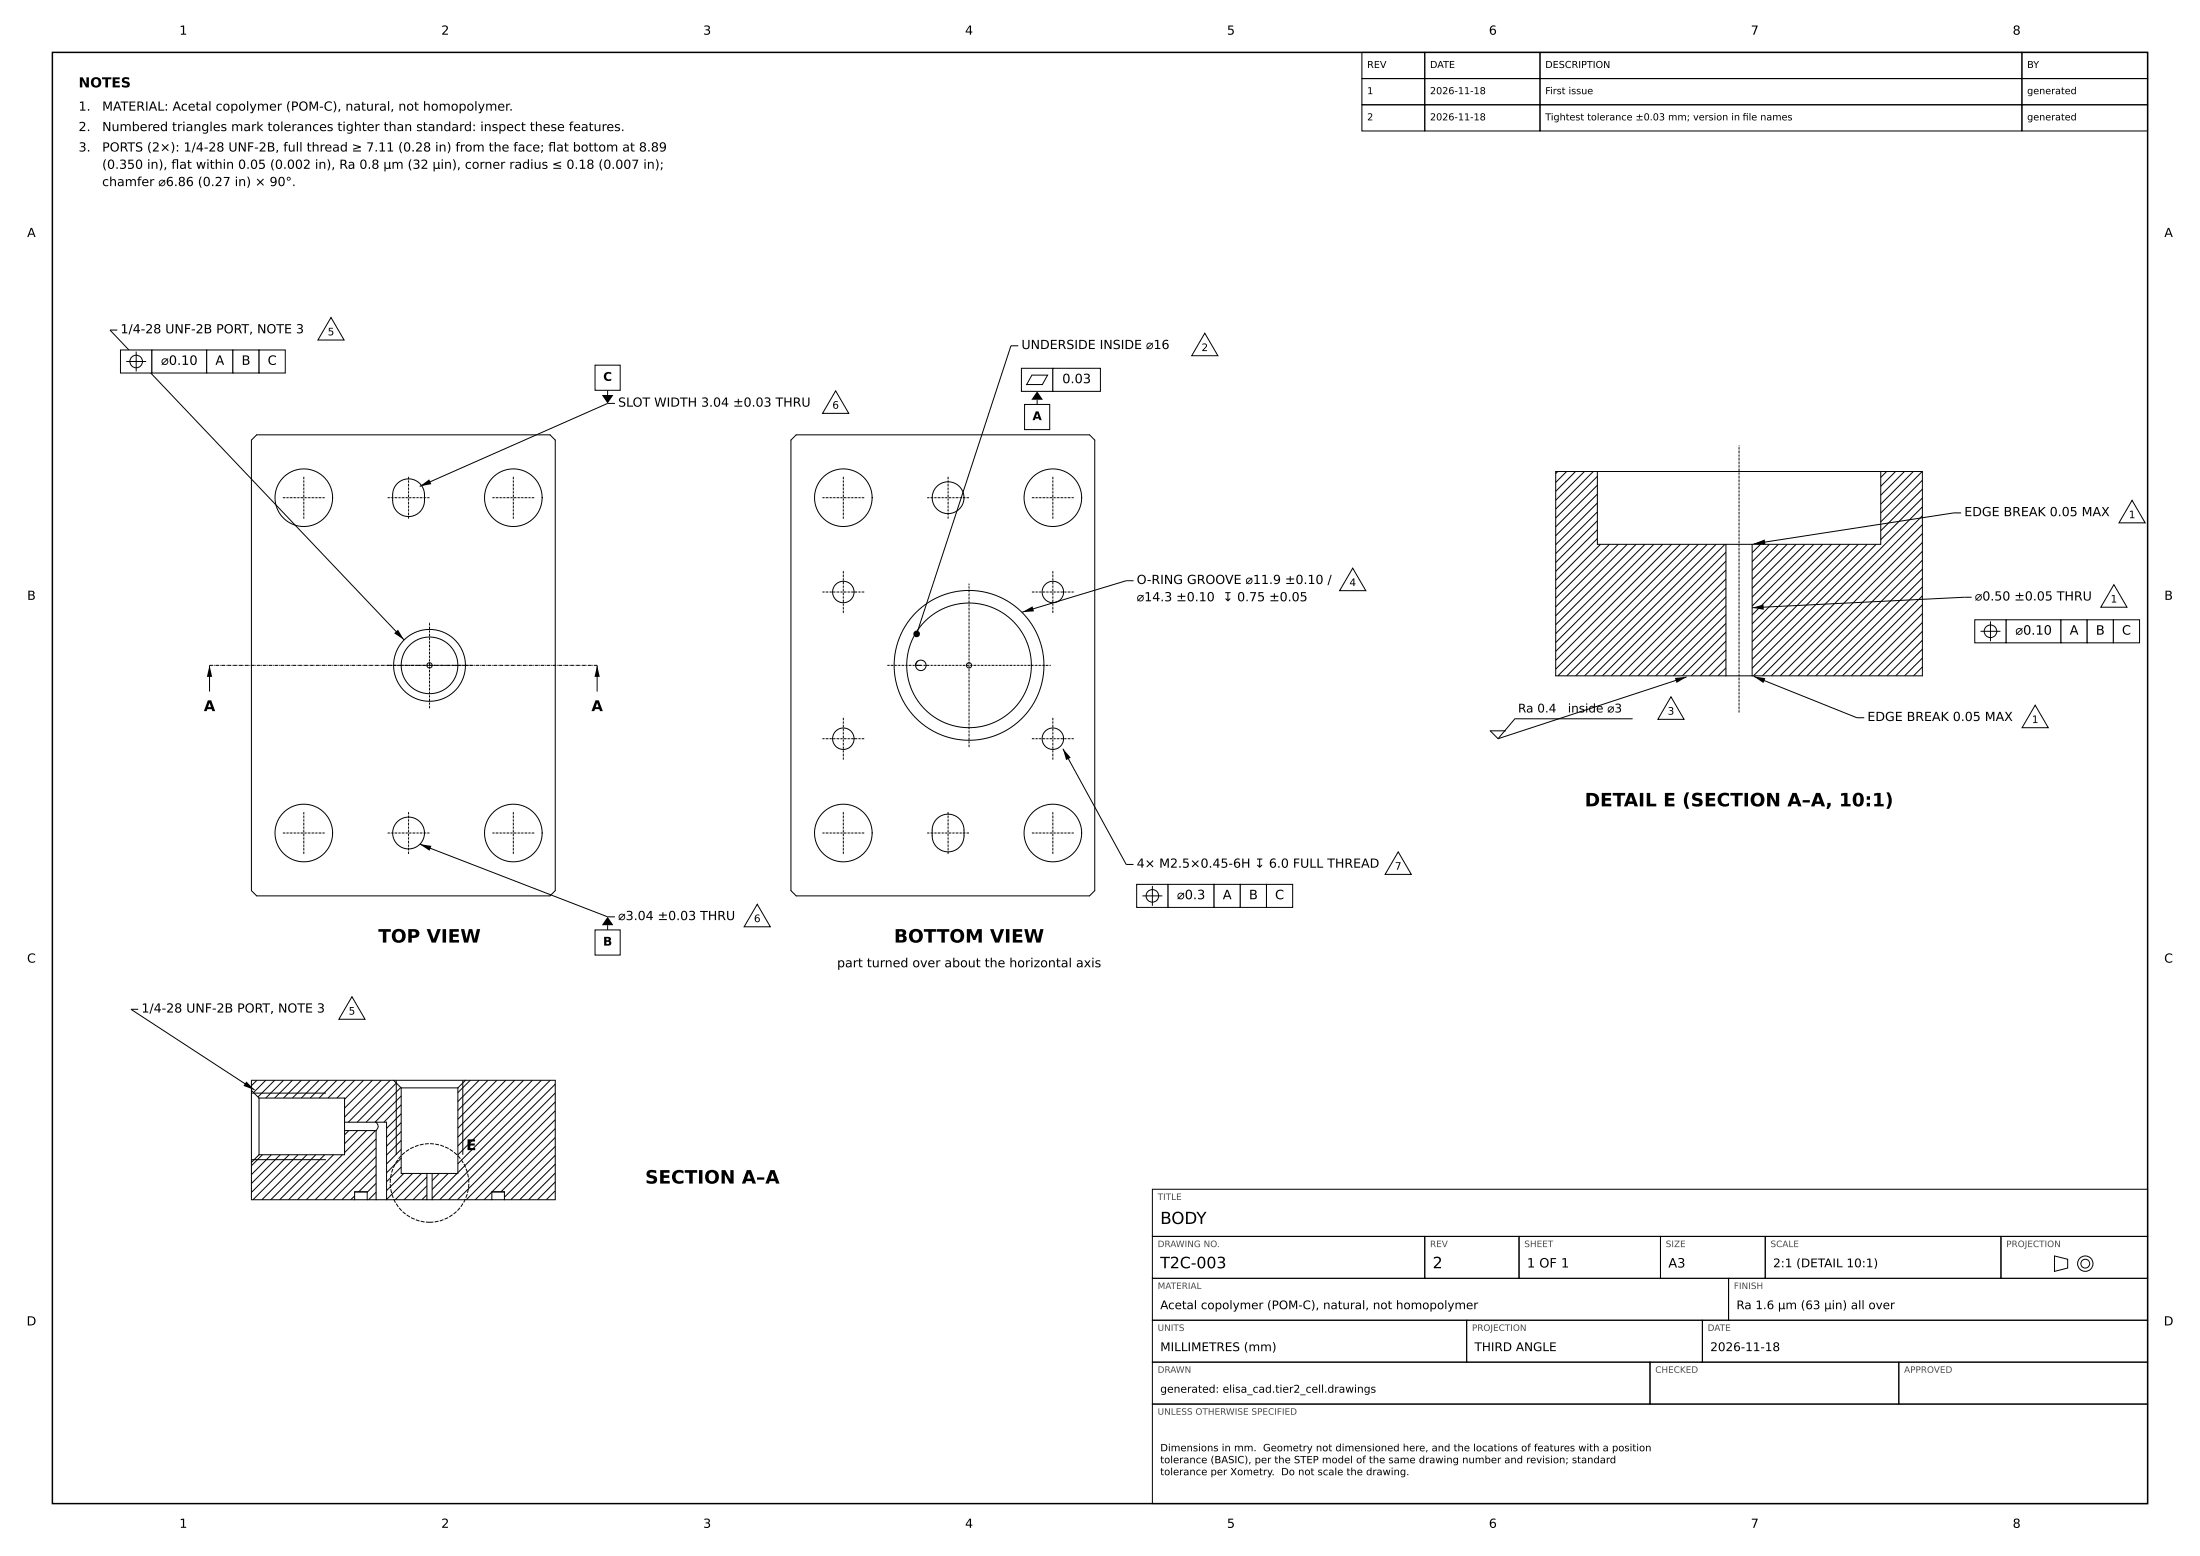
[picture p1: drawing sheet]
<svg xmlns="http://www.w3.org/2000/svg" width="420mm" height="297mm" viewBox="0 0 420 297" stroke-linecap="round" stroke-linejoin="round" font-family="sans-serif">
<path d="M10 10h400v277h-400z" fill="none" stroke="#000" stroke-width=".28"/>
<g fill="none" stroke="#000" stroke-width=".19">
<path d="M260 10h12v5h-12zM260 15h12v5h-12zM272 10h22v5h-22zM272 15h22v5h-22zM294 10h92v5h-92zM294 15h92v5h-92zM386 10h24v5h-24zM386 15h24v5h-24zM260 20h12v5h-12zM272 20h22v5h-22zM294 20h92v5h-92zM386 20h24v5h-24z"/>
<path d="M22.4 63h-1.4l56.1 59.1M116 74.5v.9M117.4 77h-1.4l-35.9 15.8M194.4 66h-1.4l-18 55M198 76.3v.9M49 83h56l1 1v86l-1 1h-56l-1-1v-86zM75.8 92.4a3 3 0 0 1 3.3-.8 3 3 0 0 1 1.9 2.8 3.4 3.4 0 0 1-1.7 3.9 3 3 0 0 1-4.3-2.7l.1-1.9 .2-.7zM151 84l1-1h56l1 1v86l-1 1h-56l-1-1zM297.4 90l-.4 .4M299.1 90l-2.1 2.1M300.8 90l-3.8 3.8M302.5 90l-5.5 5.5"/>
<path d="M304.2 90l-7.2 7.2M304.9 90h54.2M304.9 99.4l-7.9 8M304.9 97.7l-7.9 8M304.9 96l-7.9 8M304.9 94.3l-7.9 8M304.9 92.6l-7.9 8M304.9 90.9l-7.9 8M304.9 90h-7.9v39h32.5M304.9 90v13.9h24.6M359.1 90h7.9v39h-32.5M359.1 90v13.9h-24.6"/>
<path d="M360.2 90l-1.1 1.1M361.9 90l-2.8 2.8M363.6 90l-4.5 4.5M365.3 90l-6.2 6.2M367 90l-7.9 7.9M367 98.5l-30.5 30.5M367 96.8l-32.2 32.2M367 95.1l-7.9 7.9M367 93.4l-7.9 7.9M367 91.7l-7.9 7.9M374.4 97.9h-1.4l-38.2 5.9M216.4 110.8h-1.4l-19.8 6"/>
<path d="M304.9 102.8l-7.9 8M304.9 101.1l-7.9 8M305.6 103.9l-8.6 8.6M307.2 103.9l-10.2 10.2M308.9 103.9l-11.9 11.9M310.6 103.9l-13.6 13.6M312.3 103.9l-15.3 15.3M314 103.9l-17 17M315.7 103.9l-18.7 18.7M317.4 103.9l-20.4 20.4M319.1 103.9l-22.1 22.1M320.8 103.9l-23.8 23.8"/>
<path d="M322.5 103.9l-25.1 25.1M324.2 103.9l-25.1 25.1M325.9 103.9l-25.1 25.1M327.6 103.9l-25.1 25.1M329.3 103.9l-25.1 25.1M329.5 103.9h5M329.5 119l-10 10M329.5 117.3l-11.7 11.7M329.5 115.6l-13.4 13.4M329.5 113.9l-15.1 15.1M329.5 112.2l-16.8 16.8M329.5 110.5l-18.5 18.5"/>
<path d="M329.5 108.8l-20.2 20.2M329.5 107.1l-21.9 21.9M329.5 105.4l-23.6 23.6M329.5 103.9v25.1M334.5 103.9v25.1M336.1 103.9l-1.6 1.6M337.8 103.9l-3.3 3.3M339.5 103.9l-5 5M341.2 103.9l-6.7 6.7M342.9 103.9l-8.4 8.4M344.6 103.9l-10.1 10.1M346.3 103.9l-11.8 11.8"/>
<path d="M348 103.9l-13.5 13.5M349.7 103.9l-15.2 15.2M351.4 103.9l-16.9 16.9M353.1 103.9l-18.6 18.6M354.8 103.9l-20.3 20.3M356.5 103.9l-22 22M358.2 103.9l-23.7 23.7M367 118.8l-10.2 10.2M367 117.1l-11.9 11.9M367 115.4l-13.6 13.6M367 113.7l-15.3 15.3M367 112l-17 17"/>
<path d="M367 110.3l-18.7 18.7M367 108.6l-20.4 20.4M367 106.9l-22.1 22.1M367 105.2l-23.8 23.8M367 103.5l-25.5 25.5M367 101.8l-27.2 27.2M367 100.2l-28.8 28.8M376.4 114l-41.9 2M40 127v5M114 127v5M175.2 126.2l-.3 .4-.1 .4h1M284.5 139.5h3"/>
<path d="M322 129.2l-36 11.8M329.5 129h5M329.5 127.5l-1.5 1.5M329.5 125.8l-3.2 3.2M329.5 124.1l-4.9 4.9M329.5 122.4l-6.6 6.6M329.5 120.7l-8.3 8.3M334.8 129.1l19.7 7.9h1.4M367 127.3l-1.7 1.7M367 125.6l-3.4 3.4M367 123.9l-5.1 5.1M367 122.2l-6.8 6.8"/>
<path d="M367 120.5l-8.5 8.5M178.8 156.4a3 3 0 0 1 3.3-.8 3 3 0 0 1 1.9 2.8 3.4 3.4 0 0 1-1.7 3.9 3 3 0 0 1-4.3-2.7l.1-1.9 .2-.7zM202.9 142.9l12.1 22.1h1.4M80.1 161.1l35.9 13.9h1.4M116 176.6v.9M26.4 192.6h-1.4l23.6 15.5M48 208.1v13.8M48 208.1l1.5 1.5M48 208.7h14.2M49 206.2l-1 1M49.5 209.6v10.8M49.5 209.6h16.3v4.6"/>
<path d="M50.7 206.2l-2.3 2.3M52.4 206.2l-3.2 3.2M54.1 206.2l-3.4 3.4M55.8 206.2l-3.4 3.4M57.5 206.2l-3.4 3.4M59.2 206.2l-3.4 3.4M60.9 206.2l-3.4 3.4M62.6 206.2l-3.4 3.4M64.3 206.2l-3.4 3.4M65.8 214.2v1.6M65.8 214.2h8v14.8M65.8 215.8v4.6h-16.3"/>
<path d="M65.8 215.8h6M66 206.2l-3.4 3.4M66.6 215.8l-.8 .8M67.7 206.2l-3.4 3.4M68.3 215.8l-2.5 2.5M69.4 206.2l-3.6 3.6M70 215.8l-4.2 4.2M71.1 206.2l-5.3 5.3M71.7 215.8l-13.2 13.2M71.8 214.2a1 1 0 0 1 0 1.6M71.8 219.1l-9.9 9.9M71.8 217.4l-11.6 11.6"/>
<path d="M71.8 215.8v13.2M72.8 206.2l-7 7M74.5 206.2l-8 8M75.1 206.2h13.8M75.1 206.2h-27.1v1.9M75.1 206.2l1.5 1.5M75.7 206.2v14.2M75.7 206.7l-7.5 7.5M76.5 207.6l-6.6 6.6M76.6 207.7h10.8M76.6 219.4l-2.8 2.8M76.6 217.7l-2.8 2.8"/>
<path d="M76.6 216l-2.8 2.8M76.6 214.3l-2.8 2.8M76.6 212.6l-2.8 2.8M76.6 210.9l-3.3 3.3M76.6 209.2l-5 5M76.6 207.7v16.3h4.9M87.4 207.7v16.3h-4.9M88.4 206.2v14.2M88.9 206.2h17.1v22.8h-9.7M88.9 206.2l-1.5 1.5M89.8 206.2l-2.4 2.4M91.5 206.2l-4.1 4.1"/>
<path d="M93.2 206.2l-5.8 5.8M94.9 206.2l-7.5 7.4M96.6 206.2l-9.2 9.1M98.3 206.2l-10.9 10.8M100 206.2l-12.6 12.5M101.6 206.2l-14.2 14.2M103.3 206.2l-15.9 15.9M105 206.2l-17.6 17.6M106 218.8l-9.7 9.7M106 217.1l-10.4 10.4M106 215.4l-13.6 13.6M106 213.7l-15.3 15.3"/>
<path d="M106 212l-17 17M106 210.3l-18.7 18.7M106 208.6l-20.4 20.4M106 206.9l-22.1 22.1M48 221.9v7.1h19.7M48 221.4h14.2M49.5 220.4l-1.5 1.5M50.1 220.4l-2.1 2.1M51.8 220.4l-3.8 3.8M53.5 220.4l-5.5 5.5M55.2 220.4l-7.2 7.2M56.9 220.4l-8.6 8.6"/>
<path d="M58.6 220.4l-8.6 8.6M60.3 220.4l-8.6 8.6M62 220.4l-8.6 8.6M63.7 220.4l-8.6 8.6M65.4 220.4l-8.6 8.6M67.7 227.5h2.4M67.7 229h2.4M67.7 228.3l-.7 .7M67.7 227.5v1.5M70.1 229h1.7M70.1 227.5v1.5M71.8 229h2"/>
<path d="M71.8 227.6l-1.4 1.4M71.8 225.9l-1.7 1.7M71.8 224.2l-3.3 3.3M71.8 222.5l-6.5 6.5M71.8 220.8l-8.2 8.2M73.8 229h7.7M76.6 222.8l-2.8 2.8M76.6 221.1l-2.8 2.8M77.1 224l-3.3 3.3M78.8 224l-5 5M80.5 224l-5 5M81.5 229h1"/>
<path d="M81.5 224h1M81.5 228l-1 1M81.5 226.3l-2.7 2.7M81.5 224.7l-4.3 4.3M81.5 224v5M82.5 229h11.4M82.5 224v5M83.9 224l-1.4 1.3M85.6 224l-3.1 3M87.3 224l-4.8 4.7M93.9 227.5h2.4M93.9 229h2.4"/>
<path d="M93.9 227.5v1.5M96.3 227.5v1.5M106 227.3l-1.7 1.7M106 225.6l-3.4 3.4M106 223.9l-5.1 5.1M106 222.2l-6.8 6.8M106 220.5l-8.5 8.5M220 227h190v9h-190zM220 236h52v8h-52zM272 236h18v8h-18zM290 236h27v8h-27zM317 236h20v8h-20z"/>
<path d="M337 236h45v8h-45zM382 236h28v8h-28zM392.2 239.7l2.5 .7v1.6l-2.5 .7zM220 244h110v8h-110zM220 252h60v8h-60zM280 252h45v8h-45zM325 252h85v8h-85zM330 244h80v8h-80zM220 260h95v8h-95zM220 268h190v19h-190zM315 260h47.5v8h-47.5zM362.5 260h47.5v8h-47.5z"/>
<circle cx="58" cy="95" r="5.5"/>
<circle cx="98" cy="95" r="5.5"/>
<circle cx="161" cy="95" r="5.5"/>
<circle cx="181" cy="95" r="3"/>
<circle cx="201" cy="95" r="5.5"/>
<circle cx="161" cy="113" r="2.05"/>
<circle cx="201" cy="113" r="2.05"/>
<circle cx="82" cy="127" r="6.9"/>
<circle cx="82" cy="127" r="5.4"/>
<circle cx="82" cy="127" r=".5"/>
<circle cx="175.8" cy="127" r="1"/>
<circle cx="185" cy="127" r="11.9"/>
<circle cx="185" cy="127" r="14.3"/>
<circle cx="185" cy="127" r=".5"/>
<circle cx="58" cy="159" r="5.5"/>
<circle cx="78" cy="159" r="3"/>
<circle cx="98" cy="159" r="5.5"/>
<circle cx="161" cy="141" r="2.05"/>
<circle cx="161" cy="159" r="5.5"/>
<circle cx="201" cy="159" r="5.5"/>
<circle cx="201" cy="141" r="2.05"/>
<circle cx="398.1" cy="241.2" r="1.47"/>
<circle cx="398.1" cy="241.2" r=".84"/>
</g>
<g fill="none" stroke="#000" stroke-width=".19" stroke-dasharray=".4 .1 .1 .1" stroke-linecap="butt">
<path d="M54 95h8M58 99v-8M74 95h8M78 99v-8M94 95h8M98 99v-8M157 95h8M161 99v-8M177 95h8M181 99v-8M197 95h8M201 99v-8"/>
<path d="M157 113h8M161 117v-8M197 113h8M201 117v-8M73.8 127h16.4M82 135.2v-16.4M169.4 127h31.2M332 136v-51M54 159h8M74 159h8M94 159h8M157 159h8"/>
<path d="M157 141h8M161 145v-8M177 159h8M185 142.6v-31.2M197 159h8M197 141h8M201 145v-8M58 163v-8M78 163v-8M98 163v-8M161 163v-8M181 163v-8"/>
<path d="M201 163v-8"/>
</g>
<path d="M40 127h74" fill="none" stroke="#000" stroke-width=".19" stroke-dasharray=".7 .1 .1 .1" stroke-linecap="butt"/>
<circle cx="82" cy="225.8" r="7.5" fill="none" stroke="#000" stroke-width=".19" stroke-dasharray=".7 .2" stroke-linecap="butt"/>
<g fill="#000">
<path d="M80.1 92.8l1.8-1.3 .4 .9zM195.2 116.8l1.9-1.1 .3 1zM334.5 116l2.2-.6v1zM334.8 103.8l2.1-.8 .2 1zM40 127l.5 2.2h-1zM75.3 120.9l.7-.7 1.1 1.9zM114 127l.5 2.2h-1zM319.8 129.4l2.2-.2-1.9 1.2zM334.8 129.1l2.2 .4-.3 .9zM202.9 142.9l1.5 1.7-.9 .5zM80.1 161.1l2.3 .4-.4 .9zM116 175l1.1 1.6h-2.2z"/>
<path d="M47 206.4l1.6 1.7-2.1-.8z"/>
</g>
<circle cx="175" cy="121" r=".45" fill="#000" stroke="#000" stroke-width=".35"/>
<path d="M113.6 177.5h4.8v4.8h-4.8z" fill="#fff" stroke="#000" stroke-width=".19"/>
<path d="M114.9 75.4h2.2l-1.1 1.6z" fill="#000"/>
<g fill="#fff" stroke="#000" stroke-width=".19">
<path d="M113.6 69.7h4.8v4.8h-4.8z"/>
<path d="M23 66.8h6v4.4h-6z"/>
<path d="M29 66.8h10.5v4.4h-10.5z"/>
<path d="M39.5 66.8h5v4.4h-5z"/>
<path d="M44.5 66.8h5v4.4h-5z"/>
<path d="M49.5 66.8h5v4.4h-5z"/>
<path d="M217 168.8h6v4.4h-6z"/>
<path d="M223 168.8h8.8v4.4h-8.8z"/>
<path d="M231.8 168.8h5v4.4h-5z"/>
<path d="M236.8 168.8h5v4.4h-5z"/>
<path d="M241.8 168.8h5v4.4h-5z"/>
<path d="M195 70.3h6v4.4h-6z"/>
<path d="M201 70.3h9.1v4.4h-9.1z"/>
</g>
<path d="M198 74.7l1.1 1.6h-2.2z" fill="#000"/>
<g fill="#fff" stroke="#000" stroke-width=".19">
<path d="M195.6 77.2h4.8v4.8h-4.8z"/>
<path d="M377 118.3h6v4.4h-6z"/>
<path d="M383 118.3h10.5v4.4h-10.5z"/>
<path d="M393.5 118.3h5v4.4h-5z"/>
<path d="M398.5 118.3h5v4.4h-5z"/>
<path d="M403.5 118.3h5v4.4h-5z"/>
</g>
<path d="M311.6 137.2h-22.4l-3.2 3.8-1.5-1.5" fill="none" stroke="#000" stroke-width=".19"/>
<g fill="#fff" stroke="#000" stroke-width=".19">
<path d="M144.6 172.6l2.5 4.3h-5z"/>
<path d="M159.5 74.6l2.5 4.3h-5z"/>
<path d="M63.2 60.6l2.5 4.3h-5z"/>
</g>
<g fill="none" stroke="#000" stroke-width=".19">
<path d="M24.1 69h3.8M26 67.1v3.8"/>
<circle cx="26" cy="69" r="1.2"/>
</g>
<g fill="#fff" stroke="#000" stroke-width=".19">
<path d="M258.2 108.4l2.5 4.3h-5z"/>
<path d="M266.9 162.6l2.5 4.3h-5z"/>
</g>
<g fill="none" stroke="#000" stroke-width=".19">
<path d="M218.1 171h3.8M220 169.1v3.8"/>
<circle cx="220" cy="171" r="1.2"/>
</g>
<path d="M230 63.6l2.5 4.3h-5z" fill="#fff" stroke="#000" stroke-width=".19"/>
<path d="M197 71.6h3l-1 1.8h-3z" fill="none" stroke="#000" stroke-width=".19"/>
<g fill="#fff" stroke="#000" stroke-width=".19">
<path d="M67.2 190.3l2.5 4.3h-5z"/>
<path d="M403.6 111.6l2.5 4.3h-5z"/>
</g>
<g fill="none" stroke="#000" stroke-width=".19">
<path d="M380 118.6v3.8M378.1 120.5h3.8"/>
<circle cx="380" cy="120.5" r="1.2"/>
</g>
<g fill="#fff" stroke="#000" stroke-width=".19">
<path d="M388.5 134.6l2.5 4.3h-5z"/>
<path d="M407 95.5l2.5 4.3h-5z"/>
<path d="M319 133l2.5 4.3h-5z"/>
</g>
<g font-size="3.5">
<text x="302.5" y="153.9">DETAIL E (SECTION A–A, 10:1)</text>
<text x="72.2" y="179.9">TOP VIEW</text>
<text x="170.7" y="179.9">BOTTOM VIEW</text>
<text x="123.2" y="225.9">SECTION A–A</text>
</g>
<text font-size="3.2" x="221.5" y="233.6">BODY</text>
<g font-size="3">
<text x="221.5" y="242.1">T2C-003</text>
<text x="273.5" y="242.1">2</text>
</g>
<g font-size="2.8">
<text x="38.9" y="135.7">A</text>
<text x="112.9" y="135.7">A</text>
<text x="89" y="219.5">E</text>
</g>
<text font-size="2.6" x="15" y="16.7">NOTES</text>
<g font-size="2.5">
<text x="30.7" y="69.6">⌀0.10</text>
<text x="41.1" y="69.6">A</text>
<text x="46.1" y="69.6">B</text>
<text x="51.1" y="69.6">C</text>
<text x="202.8" y="73.1">0.03</text>
<text x="384.7" y="121.1">⌀0.10</text>
<text x="395.1" y="121.1">A</text>
<text x="400.1" y="121.1">B</text>
<text x="405.1" y="121.1">C</text>
<text x="224.7" y="171.6">⌀0.3</text>
<text x="233.4" y="171.6">A</text>
<text x="238.4" y="171.6">B</text>
<text x="243.4" y="171.6">C</text>
<text x="291.5" y="241.9">1 OF 1</text>
<text x="318.5" y="241.9">A3</text>
</g>
<g font-size="2.4">
<text x="34.2" y="6.6">1</text>
<text x="84.2" y="6.6">2</text>
<text x="134.2" y="6.6">3</text>
<text x="184.2" y="6.6">4</text>
<text x="234.2" y="6.6">5</text>
<text x="284.2" y="6.6">6</text>
<text x="334.2" y="6.6">7</text>
<text x="384.2" y="6.6">8</text>
<text x="15" y="21.1">1.</text>
<text x="19.5" y="21.1">MATERIAL: Acetal copolymer (POM-C), natural, not homopolymer.</text>
<text x="15" y="25">2.</text>
<text x="15" y="28.9">3.</text>
<text x="19.5" y="25">Numbered triangles mark tolerances tighter than standard: inspect these features.</text>
<text x="19.5" y="28.9">PORTS (2×): 1/4-28 UNF-2B, full thread ≥ 7.11 (0.28 in) from the face; fat bottom at 8.89</text>
<text x="104.7" y="28.9">l</text>
<text x="19.5" y="32.2">(0.350 in), fat within 0.05 (0.002 in), Ra 0.8 µm (32 µin), corner radius ≤ 0.18 (0.007 in);</text>
<text x="19.5" y="35.5">chamfer ⌀6.86 (0.27 in) × 90°.</text>
<text x="32.7" y="32.2">l</text>
<text x="5.2" y="45.2">A</text>
<text x="413.2" y="45.2">A</text>
<text x="23" y="63.6">1/4-28 UNF-2B PORT, NOTE 3</text>
<text x="195" y="66.6">UNDERSIDE INSIDE ⌀16</text>
<text x="118" y="77.6">SLOT WIDTH 3.04 ±0.03 THRU</text>
<text x="375" y="98.5">EDGE BREAK 0.05 MAX</text>
<text x="217" y="111.5">O-RING GROOVE ⌀11.9 ±0.10 /</text>
<text x="5.2" y="114.5">B</text>
<text x="217" y="114.8">⌀14.3 ±0.10 ↧ 0.75 ±0.05</text>
<text x="377" y="114.6">⌀0.50 ±0.05 THRU</text>
<text x="413.2" y="114.5">B</text>
<text x="356.5" y="137.6">EDGE BREAK 0.05 MAX</text>
<text x="217" y="165.6">4× M2.5×0.45-6H ↧ 6.0 FULL THREAD</text>
<text x="118" y="175.6">⌀3.04 ±0.03 THRU</text>
<text x="5.2" y="183.7">C</text>
<text x="159.8" y="184.6">part turned over about the horizontal axis</text>
<text x="413.2" y="183.7">C</text>
<text x="27" y="193.3">1/4-28 UNF-2B PORT, NOTE 3</text>
<text x="5.1" y="253">D</text>
<text x="413.1" y="253">D</text>
<text x="34.2" y="291.6">1</text>
<text x="84.2" y="291.6">2</text>
<text x="134.2" y="291.6">3</text>
<text x="184.2" y="291.6">4</text>
<text x="234.2" y="291.6">5</text>
<text x="284.2" y="291.6">6</text>
<text x="334.2" y="291.6">7</text>
<text x="384.2" y="291.6">8</text>
</g>
<g font-size="2.3">
<text x="115.2" y="72.7">C</text>
<text x="197.1" y="80.2">A</text>
<text x="289.8" y="136">Ra 0.4</text>
<text x="299.3" y="136">inside ⌀3</text>
<text x="115.1" y="180.5">B</text>
<text x="338.5" y="241.9">2:1 (DETAIL 10:1)</text>
<text x="221.5" y="249.9">Acetal copolymer (POM-C), natural, not homopolymer</text>
<text x="331.5" y="249.9">Ra 1.6 µm (63 µin) all over</text>
<text x="221.5" y="257.9">MILLIMETRES (mm)</text>
<text x="281.5" y="257.9">THIRD ANGLE</text>
<text x="326.5" y="257.9">2026-11-18</text>
</g>
<g font-size="2">
<text x="62.6" y="64">5</text>
<text x="229.4" y="67">2</text>
<text x="158.9" y="78">6</text>
<text x="406.4" y="98.9">1</text>
<text x="257.6" y="111.9">4</text>
<text x="402.9" y="115">1</text>
<text x="318.4" y="136.4">3</text>
<text x="387.9" y="138">1</text>
<text x="266.3" y="166">7</text>
<text x="143.9" y="176">6</text>
<text x="66.6" y="193.7">5</text>
<text x="221.5" y="265.8">generated: elisa_cad.tier2_cell.drawings</text>
</g>
<g font-size="1.9">
<text x="221.5" y="277">Dimensions in mm. Geometry not dimensioned here, and the locations of features with a position</text>
<text x="221.5" y="279.3">tolerance (BASIC), per the STEP model of the same drawing number and revision; standard</text>
<text x="221.5" y="281.6">tolerance per Xometry. Do not scale the drawing.</text>
</g>
<g font-size="1.8">
<text x="261" y="13">REV</text>
<text x="261" y="18">1</text>
<text x="273" y="13">DATE</text>
<text x="273" y="18">2026-11-18</text>
<text x="295" y="13">DESCRIPTION</text>
<text x="295" y="18">First issue</text>
<text x="387" y="13">BY</text>
<text x="387" y="18">generated</text>
<text x="261" y="23">2</text>
<text x="273" y="23">2026-11-18</text>
<text x="295" y="23">Tightest tolerance ±0.03 mm; version in fle names</text>
<text x="332.7" y="23">i</text>
<text x="387" y="23">generated</text>
</g>
<g font-size="1.7" fill="#4d4d4d">
<text x="221" y="229">TITLE</text>
<text x="221" y="238">DRAWING NO.</text>
<text x="273" y="238">REV</text>
<text x="291" y="238">SHEET</text>
<text x="318" y="238">SIZE</text>
<text x="338" y="238">SCALE</text>
<text x="383" y="238">PROJECTION</text>
<text x="221" y="246">MATERIAL</text>
<text x="331" y="246">FINISH</text>
<text x="221" y="254">UNITS</text>
<text x="281" y="254">PROJECTION</text>
<text x="326" y="254">DATE</text>
<text x="221" y="262">DRAWN</text>
<text x="316" y="262">CHECKED</text>
<text x="363.5" y="262">APPROVED</text>
<text x="221" y="270">UNLESS OTHERWISE SPECIFIED</text>
</g>
</svg>
